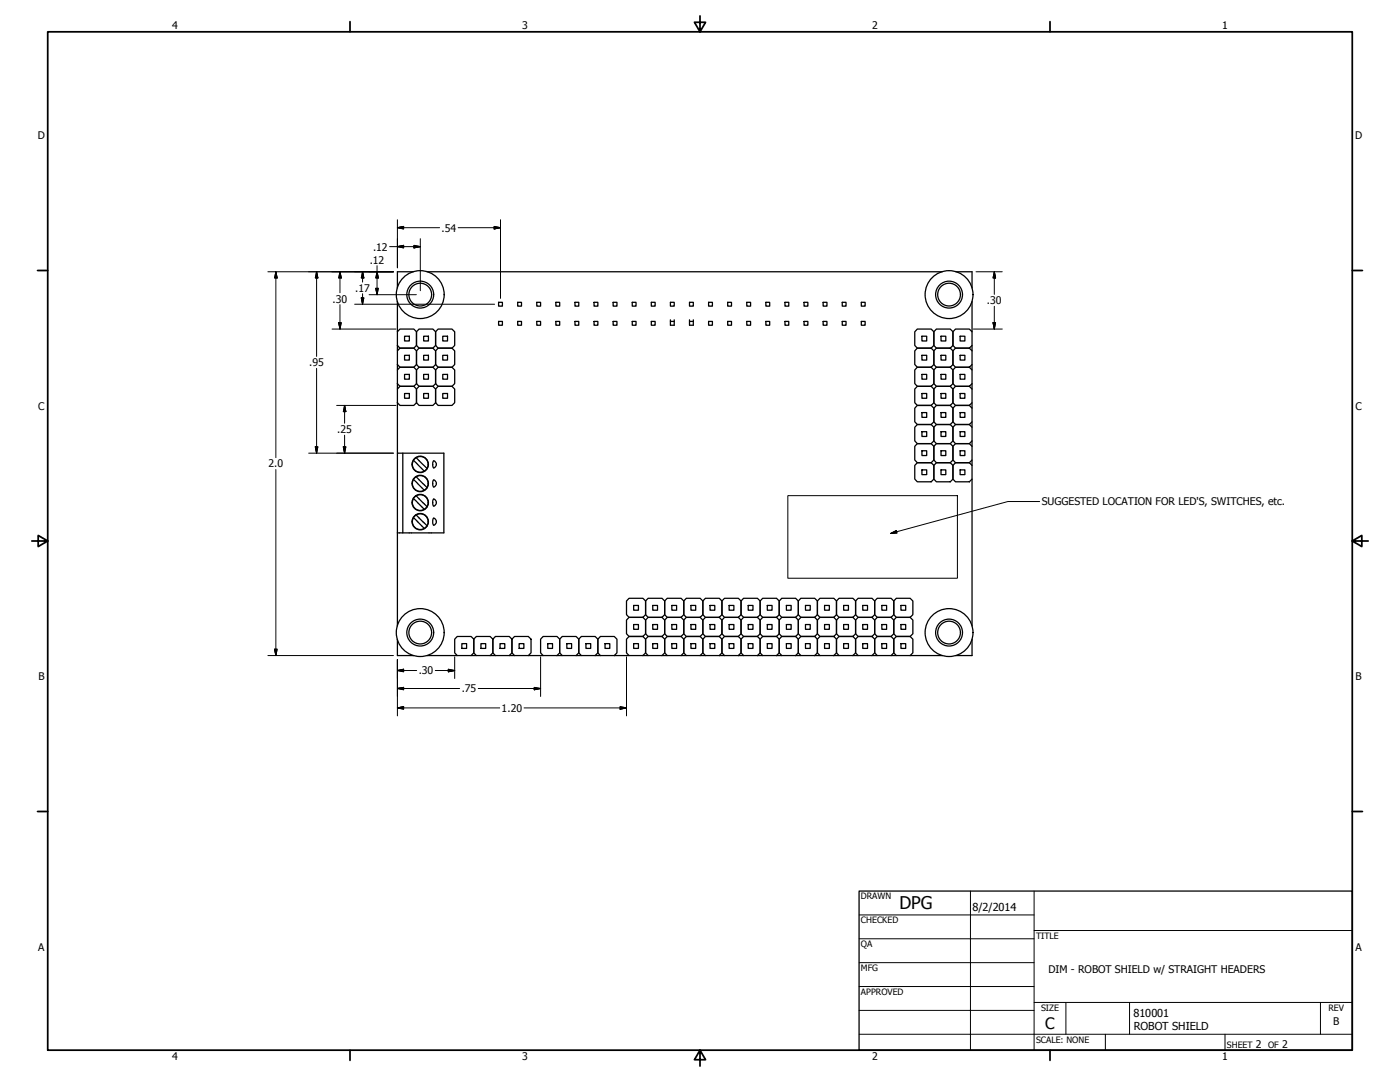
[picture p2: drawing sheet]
<svg xmlns="http://www.w3.org/2000/svg" width="559mm" height="432mm" viewBox="0 0 559 432" stroke-linecap="round" stroke-linejoin="round" font-family="sans-serif">
<!-- layer: Visible (ANSI) -->
<g fill="none" stroke="#000" stroke-width=".51">
<path d="M165.1 108.5h-6.5v6.4M170.4 108.5h205.8M381.5 108.5h6.5v6.4M158.6 120.3v12.1M158.6 137.9v2.1M159.6 131.3h5.6l1 1.1v5.5l-1 1h-5.6l-1-1v-5.5zM159.6 138.9h5.6l1 1.1v5.5l-1 1.1h-5.6l-1-1.1v-5.5zM161.5 134.2h1.9v1.9h-1.9zM167.3 131.3h5.5l1.1 1.1v5.5l-1.1 1h-5.5l-1.1-1v-5.5zM167.3 138.9h5.5l1.1 1.1v5.5l-1.1 1.1h-5.5l-1.1-1.1v-5.5zM169.1 134.2h1.9v1.9h-1.9zM174.9 131.3h5.5l1.1 1.1v5.5l-1.1 1h-5.5l-1-1v-5.5z"/>
<path d="M174.9 138.9h5.5l1.1 1.1v5.5l-1.1 1.1h-5.5l-1-1.1v-5.5zM176.7 134.2h1.9v1.9h-1.9zM199 120.6h1.5v1.6h-1.5zM199 128.3h1.5v1.5h-1.5zM206.6 120.6h1.6v1.6h-1.6zM206.6 128.3h1.6v1.5h-1.6zM214.2 120.6h1.6v1.6h-1.6zM214.2 128.3h1.6v1.5h-1.6zM221.9 120.6h1.5v1.6h-1.5zM221.9 128.3h1.5v1.5h-1.5zM229.5 120.6h1.5v1.6h-1.5zM229.5 128.3h1.5v1.5h-1.5z"/>
<path d="M237.1 120.6h1.5v1.6h-1.5zM237.1 128.3h1.5v1.5h-1.5zM244.7 120.6h1.6v1.6h-1.6zM244.7 128.3h1.6v1.5h-1.6zM252.3 120.6h1.6v1.6h-1.6zM252.3 128.3h1.6v1.5h-1.6zM260 120.6h1.5v1.6h-1.5zM260 128.3h1.5v1.5h-1.5zM267.6 120.6h1.5v1.6h-1.5zM267.6 127.6v2.2h1.5v-2.2M267.6 128.3h1.5M275.2 120.6h1.5v1.6h-1.5z"/>
<path d="M275.2 127.6v2.2h1.5v-2.2M275.2 128.3h1.5M282.8 120.6h1.6v1.6h-1.6zM282.8 128.3h1.6v1.5h-1.6zM290.4 120.6h1.6v1.6h-1.6zM290.4 128.3h1.6v1.5h-1.6zM298.1 120.6h1.5v1.6h-1.5zM298.1 128.3h1.5v1.5h-1.5zM305.7 120.6h1.5v1.6h-1.5zM305.7 128.3h1.5v1.5h-1.5zM313.3 120.6h1.5v1.6h-1.5zM313.3 128.3h1.5v1.5h-1.5z"/>
<path d="M320.9 120.6h1.6v1.6h-1.6zM320.9 128.3h1.6v1.5h-1.6zM328.5 120.6h1.6v1.6h-1.6zM328.5 128.3h1.6v1.5h-1.6zM336.2 120.6h1.5v1.6h-1.5zM336.2 128.3h1.5v1.5h-1.5zM343.8 120.6h1.5v1.6h-1.5zM343.8 128.3h1.5v1.5h-1.5zM366.1 131.3h5.6l1 1.1v5.5l-1 1h-5.6l-1-1v-5.5zM366.1 138.9h5.6l1 1.1v5.5l-1 1.1h-5.6l-1-1.1v-5.5zM368 134.2h1.9v1.9h-1.9zM373.8 131.3h5.5l1.1 1.1v5.5l-1.1 1h-5.5l-1.1-1v-5.5z"/>
<path d="M373.8 138.9h5.5l1.1 1.1v5.5l-1.1 1.1h-5.5l-1.1-1.1v-5.5zM375.6 134.2h1.9v1.9h-1.9zM381.4 131.3h5.5l1.1 1.1v5.5l-1.1 1h-5.5l-1-1v-5.5zM381.4 138.9h5.5l1.1 1.1v5.5l-1.1 1.1h-5.5l-1-1.1v-5.5zM383.2 134.2h1.9v1.9h-1.9zM388 120.3v12.1M388 137.9v2.1M158.6 145.5v2.1M158.6 153.1v2.2M159.6 146.6h5.6l1 1v5.5l-1 1.1h-5.6l-1-1.1v-5.5zM159.6 154.2h5.6l1 1.1v5.4l-1 1.1h-5.6l-1-1.1v-5.4zM161.5 141.8h1.9v1.9h-1.9z"/>
<path d="M161.5 149.4h1.9v1.9h-1.9zM161.5 157h1.9v1.9h-1.9zM167.3 146.6h5.5l1.1 1v5.5l-1.1 1.1h-5.5l-1.1-1.1v-5.5zM167.3 154.2h5.5l1.1 1.1v5.4l-1.1 1.1h-5.5l-1.1-1.1v-5.4zM169.1 141.8h1.9v1.9h-1.9zM169.1 149.4h1.9v1.9h-1.9zM169.1 157h1.9v1.9h-1.9zM174.9 146.6h5.5l1.1 1v5.5l-1.1 1.1h-5.5l-1-1.1v-5.5zM174.9 154.2h5.5l1.1 1.1v5.4l-1.1 1.1h-5.5l-1-1.1v-5.4zM176.7 141.8h1.9v1.9h-1.9zM176.7 149.4h1.9v1.9h-1.9zM176.7 157h1.9v1.9h-1.9z"/>
<path d="M366.1 146.6h5.6l1 1v5.5l-1 1.1h-5.6l-1-1.1v-5.5zM366.1 154.2h5.6l1 1.1v5.4l-1 1.1h-5.6l-1-1.1v-5.4zM368 141.8h1.9v1.9h-1.9zM368 149.4h1.9v1.9h-1.9zM368 157h1.9v1.9h-1.9zM373.8 146.6h5.5l1.1 1v5.5l-1.1 1.1h-5.5l-1.1-1.1v-5.5zM373.8 154.2h5.5l1.1 1.1v5.4l-1.1 1.1h-5.5l-1.1-1.1v-5.4zM375.6 141.8h1.9v1.9h-1.9zM375.6 149.4h1.9v1.9h-1.9zM375.6 157h1.9v1.9h-1.9zM381.4 146.6h5.5l1.1 1v5.5l-1.1 1.1h-5.5l-1-1.1v-5.5zM381.4 154.2h5.5l1.1 1.1v5.4l-1.1 1.1h-5.5l-1-1.1v-5.4z"/>
<path d="M383.2 141.8h1.9v1.9h-1.9zM383.2 149.4h1.9v1.9h-1.9zM383.2 157h1.9v1.9h-1.9zM388 145.5v2.1M388 153.1v2.2M158.6 160.7v20.1M366.1 161.8h5.6l1 1.1v5.4l-1 1.1h-5.6l-1-1.1v-5.4zM366.1 169.4h5.6l1 1.1v5.5l-1 1h-5.6l-1-1v-5.5zM366.1 177h5.6l1 1.1v5.5l-1 1.1h-5.6l-1-1.1v-5.5zM368 164.7h1.9v1.9h-1.9zM368 172.3h1.9v1.9h-1.9zM368 179.9h1.9v1.9h-1.9z"/>
<path d="M373.8 161.8h5.5l1.1 1.1v5.4l-1.1 1.1h-5.5l-1.1-1.1v-5.4zM373.8 169.4h5.5l1.1 1.1v5.5l-1.1 1h-5.5l-1.1-1v-5.5zM373.8 177h5.5l1.1 1.1v5.5l-1.1 1.1h-5.5l-1.1-1.1v-5.5zM375.6 164.7h1.9v1.9h-1.9zM375.6 172.3h1.9v1.9h-1.9zM375.6 179.9h1.9v1.9h-1.9zM381.4 161.8h5.5l1.1 1.1v5.4l-1.1 1.1h-5.5l-1-1.1v-5.4zM381.4 169.4h5.5l1.1 1.1v5.5l-1.1 1h-5.5l-1-1v-5.5zM381.4 177h5.5l1.1 1.1v5.5l-1.1 1.1h-5.5l-1-1.1v-5.5zM383.2 164.7h1.9v1.9h-1.9zM383.2 172.3h1.9v1.9h-1.9zM383.2 179.9h1.9v1.9h-1.9z"/>
<path d="M388 160.7v2.2M388 168.3v2.2M388 176v2.1M160.8 180.8v31.9h-2.2M165 198.9l4.4 4.4M165 183.7l4.4 4.3M165 191.3l4.4 4.3M165 183.7a3.1 3.1 0 0 0 .5 3.8 3.1 3.1 0 0 0 3.9 .5M165 191.3a3.1 3.1 0 0 0 .5 3.9 3.1 3.1 0 0 0 3.9 .4M165 198.9a3.1 3.1 0 0 0 .5 3.9 3.1 3.1 0 0 0 3.9 .5M166.1 182.6a3.1 3.1 0 0 1 4.3 1.1 3.1 3.1 0 0 1-1 4.3M166.1 190.3a3.1 3.1 0 0 1 3.9 .4 3.1 3.1 0 0 1 .4 3.9"/>
<path d="M166.1 197.9a3.1 3.1 0 0 1 3.9 .4 3.1 3.1 0 0 1 .4 3.9M166.1 182.6l-1.1 1.1M166.1 190.3l-1.1 1M166.1 197.9l-1.1 1M166.1 182.6l4.3 4.3M166.1 190.2l4.3 4.4M166.1 197.9l4.3 4.3M170.4 194.6l-1 1M173 199.2a1.38 1.38 0 0 1 1.2 1.4 1.38 1.38 0 0 1-1.2 1.3l-.3-.7zM173 191.6a1.38 1.38 0 0 1 1.2 1.3 1.38 1.38 0 0 1-1.2 1.4l-.3-.8zM173.2 186.7a1.43 1.43 0 0 0 1-1.4 1.43 1.43 0 0 0-1.2-1.3l-.3 1.9 .5 .9M366.1 184.7h5.6l1 1v5.5l-1 1.1h-5.6l-1-1.1v-5.5z"/>
<path d="M368 187.5h1.9v1.9h-1.9zM373.8 184.7h5.5l1.1 1v5.5l-1.1 1.1h-5.5l-1.1-1.1v-5.5zM375.6 187.5h1.9v1.9h-1.9zM381.4 184.7h5.5l1.1 1v5.5l-1.1 1.1h-5.5l-1-1.1v-5.5zM383.2 187.5h1.9v1.9h-1.9zM388 183.6v2.1M388 191.2v58.6M158.6 212.7v-31.9h18.6v31.9h-16.4M158.6 212.7v37.1M165 206.6l4.4 4.3M165 206.6a3.1 3.1 0 0 0 .5 3.8 3.1 3.1 0 0 0 3.9 .5M166.1 205.5a3.1 3.1 0 0 1 3.9 .5 3.1 3.1 0 0 1 .4 3.8"/>
<path d="M166.1 205.5l-1.1 1.1M166.1 205.5l4.3 4.3M170.4 209.8l-1 1.1M170.4 202.2l-1 1.1M173.2 209.6a1.43 1.43 0 0 0 1-1.5 1.43 1.43 0 0 0-1.2-1.3l-.3 2 .5 .8M251.1 238.8h5.5l1.1 1v5.5l-1.1 1.1h-5.5l-1-1.1v-5.5zM258.7 238.8h5.5l1.1 1v5.5l-1.1 1.1h-5.5l-1-1.1v-5.5zM266.3 238.8h5.5l1.1 1v5.5l-1.1 1.1h-5.5l-1-1.1v-5.5zM273.9 238.8h5.6l1 1v5.5l-1 1.1h-5.6l-1-1.1v-5.5zM281.6 238.8h5.5l1.1 1v5.5l-1.1 1.1h-5.5l-1.1-1.1v-5.5zM289.2 238.8h5.5l1.1 1v5.5l-1.1 1.1h-5.5l-1-1.1v-5.5zM296.8 238.8h5.5l1.1 1v5.5l-1.1 1.1h-5.5l-1-1.1v-5.5z"/>
<path d="M304.4 238.8h5.5l1.1 1v5.5l-1.1 1.1h-5.5l-1-1.1v-5.5zM312 238.8h5.6l1 1v5.5l-1 1.1h-5.6l-1-1.1v-5.5zM319.7 238.8h5.5l1.1 1v5.5l-1.1 1.1h-5.5l-1.1-1.1v-5.5zM327.3 238.8h5.5l1.1 1v5.5l-1.1 1.1h-5.5l-1-1.1v-5.5zM334.9 238.8h5.5l1.1 1v5.5l-1.1 1.1h-5.5l-1-1.1v-5.5zM342.5 238.8h5.5l1.1 1v5.5l-1.1 1.1h-5.5l-1-1.1v-5.5zM350.1 238.8h5.6l1 1v5.5l-1 1.1h-5.6l-1-1.1v-5.5zM357.8 238.8h5.5l1.1 1v5.5l-1.1 1.1h-5.5l-1.1-1.1v-5.5zM158.6 255.1v6.5h6.5M182.5 254h5.5l1.1 1.1v5.4l-1.1 1.1h-5.5l-1-1.1v-5.4zM184.3 256.9h1.9v1.9h-1.9zM190.1 254h5.5l1.1 1.1v5.4l-1.1 1.1h-5.5l-1-1.1v-5.4z"/>
<path d="M192 256.9h1.9v1.9h-1.9zM197.7 254h5.6l1 1.1v5.4l-1 1.1h-5.6l-1-1.1v-5.4zM199.6 256.9h1.9v1.9h-1.9zM205.4 254h5.5l1.1 1.1v5.4l-1.1 1.1h-5.5l-1.1-1.1v-5.4zM207.2 256.9h1.9v1.9h-1.9zM216.8 254h5.5l1.1 1.1v5.4l-1.1 1.1h-5.5l-1-1.1v-5.4zM218.6 256.9h1.9v1.9h-1.9zM224.4 254h5.5l1.1 1.1v5.4l-1.1 1.1h-5.5l-1-1.1v-5.4zM226.3 256.9h1.9v1.9h-1.9zM232 254h5.6l1 1.1v5.4l-1 1.1h-5.6l-1-1.1v-5.4zM233.9 256.9h1.9v1.9h-1.9zM239.6 254h5.6l1.1 1.1v5.4l-1.1 1.1h-5.6l-1-1.1v-5.4z"/>
<path d="M241.5 256.9h1.9v1.9h-1.9zM251.1 246.4h5.5l1.1 1.1v5.4l-1.1 1.1h-5.5l-1-1.1v-5.4zM251.1 254h5.5l1.1 1.1v5.4l-1.1 1.1h-5.5l-1-1.1v-5.4zM252.9 241.6h1.9v1.9h-1.9zM252.9 249.2h1.9v1.9h-1.9zM252.9 256.9h1.9v1.9h-1.9zM258.7 246.4h5.5l1.1 1.1v5.4l-1.1 1.1h-5.5l-1-1.1v-5.4zM258.7 254h5.5l1.1 1.1v5.4l-1.1 1.1h-5.5l-1-1.1v-5.4zM260.5 241.6h1.9v1.9h-1.9zM260.5 249.2h1.9v1.9h-1.9zM260.5 256.9h1.9v1.9h-1.9zM266.3 246.4h5.5l1.1 1.1v5.4l-1.1 1.1h-5.5l-1-1.1v-5.4z"/>
<path d="M266.3 254h5.5l1.1 1.1v5.4l-1.1 1.1h-5.5l-1-1.1v-5.4zM268.2 241.6h1.9v1.9h-1.9zM268.2 249.2h1.9v1.9h-1.9zM268.2 256.9h1.9v1.9h-1.9zM273.9 246.4h5.6l1 1.1v5.4l-1 1.1h-5.6l-1-1.1v-5.4zM273.9 254h5.6l1 1.1v5.4l-1 1.1h-5.6l-1-1.1v-5.4zM275.8 241.6h1.9v1.9h-1.9zM275.8 249.2h1.9v1.9h-1.9zM275.8 256.9h1.9v1.9h-1.9zM281.6 246.4h5.5l1.1 1.1v5.4l-1.1 1.1h-5.5l-1.1-1.1v-5.4zM281.6 254h5.5l1.1 1.1v5.4l-1.1 1.1h-5.5l-1.1-1.1v-5.4zM283.4 241.6h1.9v1.9h-1.9z"/>
<path d="M283.4 249.2h1.9v1.9h-1.9zM283.4 256.9h1.9v1.9h-1.9zM289.2 246.4h5.5l1.1 1.1v5.4l-1.1 1.1h-5.5l-1-1.1v-5.4zM289.2 254h5.5l1.1 1.1v5.4l-1.1 1.1h-5.5l-1-1.1v-5.4zM291 241.6h1.9v1.9h-1.9zM291 249.2h1.9v1.9h-1.9zM291 256.9h1.9v1.9h-1.9zM296.8 246.4h5.5l1.1 1.1v5.4l-1.1 1.1h-5.5l-1-1.1v-5.4zM296.8 254h5.5l1.1 1.1v5.4l-1.1 1.1h-5.5l-1-1.1v-5.4zM298.6 241.6h1.9v1.9h-1.9zM298.6 249.2h1.9v1.9h-1.9zM298.6 256.9h1.9v1.9h-1.9z"/>
<path d="M304.4 246.4h5.5l1.1 1.1v5.4l-1.1 1.1h-5.5l-1-1.1v-5.4zM304.4 254h5.5l1.1 1.1v5.4l-1.1 1.1h-5.5l-1-1.1v-5.4zM306.3 241.6h1.9v1.9h-1.9zM306.3 249.2h1.9v1.9h-1.9zM306.3 256.9h1.9v1.9h-1.9zM312 246.4h5.6l1 1.1v5.4l-1 1.1h-5.6l-1-1.1v-5.4zM312 254h5.6l1 1.1v5.4l-1 1.1h-5.6l-1-1.1v-5.4zM313.9 241.6h1.9v1.9h-1.9zM313.9 249.2h1.9v1.9h-1.9zM313.9 256.9h1.9v1.9h-1.9zM319.7 246.4h5.5l1.1 1.1v5.4l-1.1 1.1h-5.5l-1.1-1.1v-5.4zM319.7 254h5.5l1.1 1.1v5.4l-1.1 1.1h-5.5l-1.1-1.1v-5.4z"/>
<path d="M321.5 241.6h1.9v1.9h-1.9zM321.5 249.2h1.9v1.9h-1.9zM321.5 256.9h1.9v1.9h-1.9zM327.3 246.4h5.5l1.1 1.1v5.4l-1.1 1.1h-5.5l-1-1.1v-5.4zM327.3 254h5.5l1.1 1.1v5.4l-1.1 1.1h-5.5l-1-1.1v-5.4zM329.1 241.6h1.9v1.9h-1.9zM329.1 249.2h1.9v1.9h-1.9zM329.1 256.9h1.9v1.9h-1.9zM334.9 246.4h5.5l1.1 1.1v5.4l-1.1 1.1h-5.5l-1-1.1v-5.4zM334.9 254h5.5l1.1 1.1v5.4l-1.1 1.1h-5.5l-1-1.1v-5.4zM336.7 241.6h1.9v1.9h-1.9zM336.7 249.2h1.9v1.9h-1.9z"/>
<path d="M336.7 256.9h1.9v1.9h-1.9zM342.5 246.4h5.5l1.1 1.1v5.4l-1.1 1.1h-5.5l-1-1.1v-5.4zM342.5 254h5.5l1.1 1.1v5.4l-1.1 1.1h-5.5l-1-1.1v-5.4zM344.4 241.6h1.9v1.9h-1.9zM344.4 249.2h1.9v1.9h-1.9zM344.4 256.9h1.9v1.9h-1.9zM350.1 246.4h5.6l1 1.1v5.4l-1 1.1h-5.6l-1-1.1v-5.4zM350.1 254h5.6l1 1.1v5.4l-1 1.1h-5.6l-1-1.1v-5.4zM352 241.6h1.9v1.9h-1.9zM352 249.2h1.9v1.9h-1.9zM352 256.9h1.9v1.9h-1.9zM357.8 246.4h5.5l1.1 1.1v5.4l-1.1 1.1h-5.5l-1.1-1.1v-5.4z"/>
<path d="M357.8 254h5.5l1.1 1.1v5.4l-1.1 1.1h-5.5l-1.1-1.1v-5.4zM359.6 241.6h1.9v1.9h-1.9zM359.6 249.2h1.9v1.9h-1.9zM359.6 256.9h1.9v1.9h-1.9zM388 255.1v6.5h-6.5M170.4 261.6h12.1M188 261.6h2.1M195.6 261.6h2.1M203.3 261.6h2.1M210.9 261.6h5.9M222.3 261.6h2.1M229.9 261.6h2.1"/>
<path d="M237.6 261.6h2M245.2 261.6h5.9M256.6 261.6h2.1M264.2 261.6h2.1M271.8 261.6h2.1M279.5 261.6h2.1M287.1 261.6h2.1M294.7 261.6h2.1M302.3 261.6h2.1M309.9 261.6h2.1M317.6 261.6h2.1M325.2 261.6h2.1"/>
<path d="M332.8 261.6h2.1M340.4 261.6h2.1M348 261.6h2.1M355.7 261.6h2.1M363.3 261.6h12.9"/>
<circle cx="167.7" cy="117.6" r="9.6"/>
<circle cx="167.7" cy="117.6" r="4.5"/>
<circle cx="167.7" cy="117.6" r="5.4"/>
<circle cx="378.8" cy="117.6" r="9.6"/>
<circle cx="378.8" cy="117.6" r="4.5"/>
<circle cx="378.8" cy="117.6" r="5.4"/>
<circle cx="167.7" cy="185.3" r="3.3"/>
<circle cx="167.7" cy="192.9" r="3.3"/>
<circle cx="167.7" cy="200.6" r="3.3"/>
<circle cx="167.7" cy="208.2" r="3.3"/>
<circle cx="167.7" cy="252.4" r="9.6"/>
<circle cx="167.7" cy="252.4" r="4.5"/>
<circle cx="167.7" cy="252.4" r="5.4"/>
<circle cx="378.8" cy="252.4" r="9.6"/>
<circle cx="378.8" cy="252.4" r="4.5"/>
<circle cx="378.8" cy="252.4" r="5.4"/>
</g>
<!-- layer: Visible Narrow (ANSI) -->
<g fill="none" stroke="#000" stroke-width=".7">
<path d="M19 12.7h520.8v406.4h-520.8zM139.7 8.6v4.1M279.4 6.3v6.4l-2.2-3.8h4.4l-2.2 3.8M419.1 8.6v4.1M15 107.9h4M539.8 107.9h4M12.7 215.9h6.3l-3.8-2.2v4.4l3.8-2.2M539.8 215.9l3.8 2.2v-4.4l-3.8 2.2h6.3M15 323.8h4M539.8 323.8h4M139.7 419.1v4.1M279.4 419.1l2.2 3.8h-4.4l2.2-3.8v6.3"/>
<path d="M419.1 419.1v4.1"/>
</g>
<!-- layer: Border (ANSI) -->
<g fill="none" stroke="#000" stroke-width=".4">
<path d="M387.3 355.6v63.5M412.7 355.6v63.5M342.9 365.1h69.8M342.9 374.6h69.8M412.7 371.3h127.1M342.9 384.2h69.8M342.9 393.7h69.8M342.9 412.7h196.9M342.9 403.2h69.8M412.7 400h127.1M425.4 400v12.7M441.2 412.7v6.4"/>
<path d="M450.8 400v12.7M488.9 412.7v6.4M527 400v12.7"/>
</g>
<path d="M342.9 355.6h196.9v63.5h-196.9z" fill="none" stroke="#000" stroke-width=".51"/>
<!-- layer: Title (ANSI) -->
<path d="M314.5 197.8h67.6v33h-67.6z" fill="none" stroke="#000" stroke-width=".4"/>
<!-- layer: Dimension (ANSI) -->
<g fill="none" stroke="#000" stroke-width=".4">
<path d="M155.5 98.4h12.3M158.6 98.4l2.5-.5v1zM158.6 90.9l2.5-.5v1zM158.6 87.7v19.2M158.6 90.9h16.9M165.2 97.9l2.6 .5-2.6 .5zM167.8 95.2v20.8M182.9 90.9h16.9M197.2 90.4l2.6 .5-2.6 .5zM199.8 87.7v31.4M106.9 108.5h50.1M110.1 108.5l.5 2.4h-1z"/>
<path d="M110.1 108.5v74.1M126.4 108.5l.5 2.4h-1zM126.4 108.5v33.7M135.7 108.5l.5 2.4h-1zM135.7 108.5v8.3M144.2 118.9h1l-.5 2.5zM144.7 108.5l.5 2.4h-1zM144.7 108.5v4.1M144.7 117.2v4.2M147.3 117.6h18.9M150 115.1h1l-.5 2.5zM150.5 108.5l.5 2.4h-1z"/>
<path d="M150.5 106v11.6M389.6 108.5h10.4M396.9 108.5l.5 2.4h-1zM396.9 108.5v9M132.5 131.3h25.6M135.2 128.8h1l-.5 2.5zM135.7 121.6v9.7M141.5 121.4h55.9M388.5 131.3h11.5M396.4 128.8h1l-.5 2.5zM396.9 122.2v9.1M126.4 147v33.8"/>
<path d="M125.9 178.3h1l-.5 2.5zM134.4 161.8h23.7M137 178.3h1l-.5 2.5zM137.5 161.8l.5 2.5h-1zM137.5 161.8v7.1M137.5 173.7v7.1M110.1 187.4v74.2M123.2 180.8h33.8M109.6 259.1h1l-.5 2.5zM106.9 261.6h50.1M158.6 267.6l2.5-.5v1zM158.6 274.8l2.5-.5v1z"/>
<path d="M158.6 263.2v22.5M158.6 267.6h7.7M158.6 274.8h24.9M173.7 267.6h7.8M178.9 267.1l2.6 .5-2.6 .5zM181.5 262.1v8.7M190.9 274.8h24.9M213.2 274.3l2.6 .5-2.6 .5zM215.8 262.1v15.8M250.1 262.1v23.6M158.6 282.5l2.5-.5v1zM158.6 282.5h40.9"/>
<path d="M209.2 282.5h40.9M247.5 282l2.6 .5-2.6 .5z"/>
</g>
<g fill="#000" stroke="#000" stroke-width=".4">
<path d="M158.6 98.4l2.5-.5zM158.6 98.4l2.5-.5v1zM158.6 90.9l2.5-.5zM158.6 90.9l2.5-.5v1zM165.2 98.9l2.6-.5zM165.2 97.9l2.6 .5-2.6 .5zM197.2 91.4l2.6-.5zM197.2 90.4l2.6 .5-2.6 .5zM110.1 108.5l.5 2.4zM110.1 108.5l.5 2.4h-1zM126.4 108.5l.5 2.4zM126.4 108.5l.5 2.4h-1z"/>
<path d="M135.7 108.5l.5 2.4zM135.7 108.5l.5 2.4h-1zM144.2 118.9l.5 2.5zM144.2 118.9h1l-.5 2.5zM144.7 108.5l.5 2.4zM144.7 108.5l.5 2.4h-1zM150 115.1l.5 2.5zM150 115.1h1l-.5 2.5zM150.5 108.5l.5 2.4zM150.5 108.5l.5 2.4h-1zM396.9 108.5l.5 2.4zM396.9 108.5l.5 2.4h-1z"/>
<path d="M135.2 128.8l.5 2.5zM135.2 128.8h1l-.5 2.5zM396.4 128.8l.5 2.5zM396.4 128.8h1l-.5 2.5zM125.9 178.3l.5 2.5zM125.9 178.3h1l-.5 2.5zM137 178.3l.5 2.5zM137 178.3h1l-.5 2.5zM137.5 161.8l.5 2.5zM137.5 161.8l.5 2.5h-1zM109.6 259.1l.5 2.5zM109.6 259.1h1l-.5 2.5z"/>
<path d="M158.6 267.6l2.5-.5zM158.6 267.6l2.5-.5v1zM158.6 274.8l2.5-.5zM158.6 274.8l2.5-.5v1zM178.9 268.1l2.6-.5zM178.9 267.1l2.6 .5-2.6 .5zM213.2 275.3l2.6-.5zM213.2 274.3l2.6 .5-2.6 .5zM158.6 282.5l2.5-.5zM158.6 282.5l2.5-.5v1zM247.5 283l2.6-.5zM247.5 282l2.6 .5-2.6 .5z"/>
</g>
<!-- layer: Symbol (ANSI) -->
<path d="M355.5 212.9l2.3-1.1 .2 .9zM415 200.2h-12.7l-46.8 12.7" fill="none" stroke="#000" stroke-width=".4"/>
<path d="M355.5 212.9l2.3-1.1zM355.5 212.9l2.3-1.1 .2 .9z" fill="#000" stroke="#000" stroke-width=".4"/>
<text font-size="7" x="359" y="362.6">DPG</text>
<text font-size="6.3" x="417.2" y="410.6">C</text>
<g font-size="4.4">
<text x="388.1" y="363.7">8/2/2014</text>
<text x="452.4" y="406">810001</text>
<text x="452.5" y="411.2">ROBOT SHIELD</text>
</g>
<g font-size="4.2">
<text x="68.7" y="11.7">4</text>
<text x="208.4" y="11.7">3</text>
<text x="348.1" y="11.7">2</text>
<text x="487.8" y="11.7">1</text>
<text x="15.1" y="55.5">D</text>
<text x="540.9" y="55.5">D</text>
<text x="176.3" y="92.4">.54</text>
<text x="148.9" y="100">.12</text>
<text x="147.6" y="105.3">.12</text>
<text x="141.8" y="116.5">.17</text>
<text x="132.8" y="120.8">.30</text>
<text x="394" y="121.4">.30</text>
<text x="123.4" y="146.2">.95</text>
<text x="15.2" y="163.4">C</text>
<text x="541" y="163.4">C</text>
<text x="134.6" y="172.8">.25</text>
<text x="107.2" y="186.6">2.0</text>
<text x="415.8" y="201.4">SUGGESTED LOCATION FOR LED'S, SWITCHES, etc.</text>
<text x="167.1" y="269.1">.30</text>
<text x="15.3" y="271.4">B</text>
<text x="541.1" y="271.4">B</text>
<text x="184.3" y="276.3">.75</text>
<text x="200.2" y="284">1.20</text>
<text x="15.2" y="379.3">A</text>
<text x="541" y="379.3">A</text>
<text x="418.5" y="388.2">DIM - ROBOT SHIELD w/ STRAIGHT HEADERS</text>
<text x="532.1" y="409">B</text>
<text x="501.3" y="418.3">2</text>
<text x="511.8" y="418.3">2</text>
<text x="68.7" y="423.2">4</text>
<text x="208.4" y="423.2">3</text>
<text x="348.1" y="423.2">2</text>
<text x="487.8" y="423.2">1</text>
</g>
<g font-size="3.5">
<text x="343.7" y="358.9">DRAWN</text>
<text x="343.7" y="368.5">CHECKED</text>
<text x="413.5" y="374.6">TITLE</text>
<text x="343.7" y="378">QA</text>
<text x="343.7" y="387.5">MFG</text>
<text x="343.7" y="397.1">APPROVED</text>
<text x="415.5" y="403.4">SIZE</text>
<text x="530.3" y="403.4">REV</text>
<text x="413.5" y="416.1">SCALE: NONE</text>
<text x="489.7" y="418.3">SHEET</text>
<text x="506.2" y="418.3">OF</text>
</g>
</svg>
